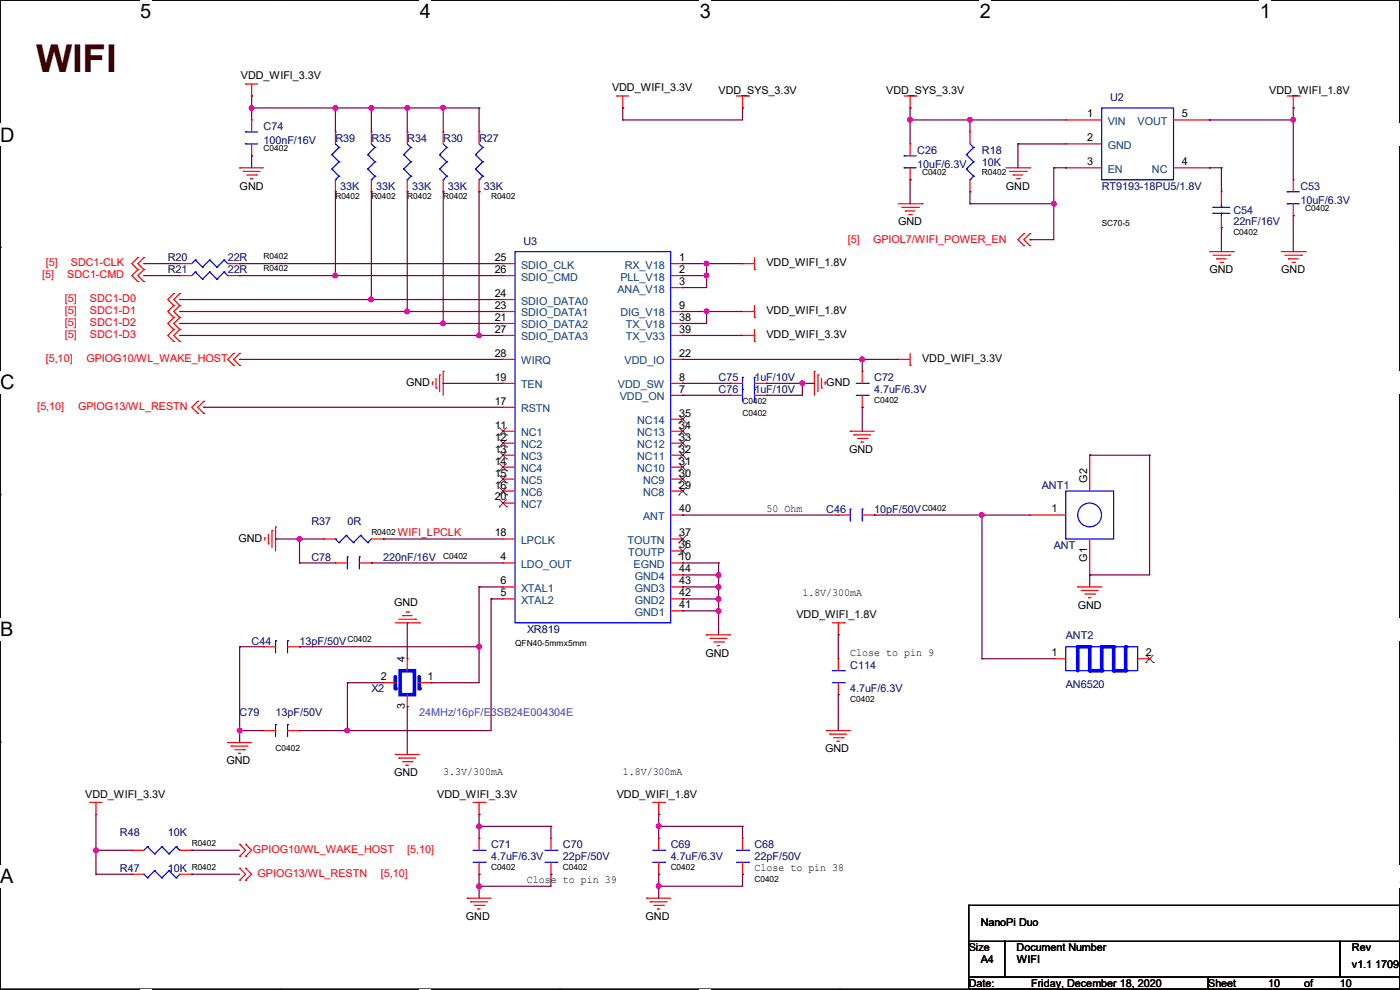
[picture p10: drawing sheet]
<svg xmlns="http://www.w3.org/2000/svg" width="297mm" height="210mm" viewBox="0 0 297 210" stroke-linecap="round" stroke-linejoin="round" font-family="sans-serif">
<path d="M0 0h297v209.8h-297z" fill="none" stroke="#000" stroke-width=".25"/>
<g fill="#fff">
<path d="M29.7 0h2.4v4.8h-2.4z"/>
<path d="M29.7 209.8h2.4v.2h-2.4z"/>
</g>
<path d="M59.4 0h.1M59.4 209.8h.1" fill="none" stroke="#000" stroke-width=".25"/>
<g fill="#fff">
<path d="M89.1 0h2.3v4.8h-2.3z"/>
<path d="M89.1 209.8h2.3v.2h-2.3z"/>
</g>
<path d="M118.8 0h.1M118.8 209.8h.1" fill="none" stroke="#000" stroke-width=".25"/>
<g fill="#fff">
<path d="M148.5 0h2.3v4.8h-2.3z"/>
<path d="M148.5 209.8h2.3v.2h-2.3z"/>
</g>
<path d="M178.2 0h.1M178.2 209.8h.1" fill="none" stroke="#000" stroke-width=".25"/>
<g fill="#fff">
<path d="M207.9 0h2.3v4.8h-2.3z"/>
<path d="M207.9 209.8h2.3v.2h-2.3z"/>
</g>
<path d="M237.6 0h.1M237.6 209.8h.1" fill="none" stroke="#000" stroke-width=".25"/>
<g fill="#fff">
<path d="M267.3 0h2.3v4.8h-2.3z"/>
<path d="M267.3 209.8h2.3v.2h-2.3z"/>
<path d="M0 26.2h3.1v4.8h-3.1z"/>
<path d="M297 26.2v4.8z"/>
<path d="M0 78.7h3.1v4.7h-3.1z"/>
<path d="M297 78.7v4.7z"/>
</g>
<path d="M0 52.5h.1M297 52.5h.1" fill="none" stroke="#000" stroke-width=".25"/>
<g fill="#fff">
<path d="M0 131.1h2.9v4.8h-2.9z"/>
<path d="M297 131.1v4.8z"/>
</g>
<path d="M0 104.9h.1M297 104.9h.1" fill="none" stroke="#000" stroke-width=".25"/>
<g fill="#fff">
<path d="M0 183.6h2.9v4.7h-2.9z"/>
<path d="M296.9 183.6h.1v4.7h-.1z"/>
</g>
<g fill="none" stroke="#000" stroke-width=".25">
<path d="M0 157.4h.1M297 157.4h.1M205.5 199.7h7.6v7.6h-7.6zM205.5 192.1h.1M205.5 192.1v7.6M205.5 192.1h91.5M213.1 199.7h71.2v7.6h-71.2zM284.3 199.7h12.7v7.6h-12.7zM297 192.1h.1M297 199.7h.1M297 192.1v7.6M205.5 207.3h50.8v2.5h-50.8z"/>
<path d="M256.3 207.3h40.7v2.5h-40.7z"/>
</g>
<g fill="none" stroke="#f00" stroke-width=".25">
<path d="M52.1 17.8h.1M52.1 17.8h2.6M53.4 17.8v2.6M50.8 35.6h.1M50.8 35.6h5.1M51.6 36.4h.1M51.6 36.4h3.6M52.4 37.1h2M53.1 37.9h.1M53.1 37.9h.5M53.4 20.4h.1M54.4 37.1h.1"/>
<path d="M130.9 20.4h.1M130.9 20.4h2.5M132.1 22.9h.1M132.1 20.4v2.5M156.3 20.4h2.5M157.5 22.9h.1M157.5 20.4v2.5M158.8 20.4h.1M191.8 20.4h2.6M193.1 22.9h.1M193.1 20.4v2.5M194.4 20.4h.1"/>
<path d="M213.4 35.6h5.1M214.2 36.4h3.5M214.9 37.1h.1M214.9 37.1h2.1M215.7 37.9h.5M216.2 37.9h.1M217.7 36.4h.1M218.5 35.6h.1M273.1 20.4h2.5M274.4 22.9h.1M274.4 38.1h.1M274.4 20.4v2.5"/>
<path d="M274.4 38.1v2.6M275.6 20.4h.1M29.3 57.2h.1M29.3 54.7h.1M29.3 59.7h.1M29.3 54.7l-1.3 1.2 1.3 1.3M29.3 57.2l-1.3 1.3 1.3 1.2M30.5 57.2h.1M30.5 54.7h.1M30.5 59.7h.1M30.5 54.7l-1.2 1.2 1.2 1.3M30.5 57.2l-1.2 1.3 1.2 1.2"/>
<path d="M38.1 55.9h.1M38.1 55.9h2.6M48.3 55.9h2.5M50.8 55.9h.1M157.5 55.9h.1M157.5 55.9h2.6M160.1 57.2h.1M160.1 54.7v2.5M190.5 43.2h5.1M191.3 44h3.6M192.1 44.7h.1M192.1 44.7h2"/>
<path d="M192.8 45.5h.5M193.3 45.5h.1M194.9 44h.1M195.6 43.2h.1M217.2 52.1h.1M217.2 49.6h.1M217.2 49.6l-1.3 1.2 1.3 1.3M218.5 52.1h.1M218.5 49.6h.1M218.5 49.6l-1.3 1.2 1.3 1.3M256.6 53.4h5.1M257.3 54.1h3.6"/>
<path d="M258.1 54.9h.1M258.1 54.9h2M258.9 55.7h.5M259.4 55.7h.1M260.9 54.1h.1M261.7 53.4h.1M271.8 53.4h5.1M272.6 54.1h3.5M273.3 54.9h.1M273.3 54.9h2.1M274.1 55.7h.5M274.4 45.8h.1"/>
<path d="M274.4 43.2v2.6M274.6 55.7h.1M276.1 54.1h.1M276.9 53.4h.1M36.9 64.8h.1M36.9 62.3h.1M36.9 67.4h.1M36.9 69.9h.1M36.9 72.4h.1M36.9 62.3l-1.3 1.2 1.3 1.3M36.9 64.8l-1.3 1.3 1.3 1.3M36.9 67.4l-1.3 1.2 1.3 1.3"/>
<path d="M36.9 69.9l-1.3 1.3 1.3 1.2M38.1 64.8h.1M38.1 62.3h.1M38.1 67.4h.1M38.1 69.9h.1M38.1 72.4h.1M38.1 62.3l-1.2 1.2 1.2 1.3M38.1 64.8l-1.2 1.3 1.2 1.3M38.1 67.4l-1.2 1.2 1.2 1.3M38.1 69.9l-1.2 1.3 1.2 1.2M49.6 77.5h.1M49.6 75h.1"/>
<path d="M49.6 75l-1.3 1.2 1.3 1.3M50.8 77.5h.1M50.8 75h.1M50.8 75l-1.2 1.2 1.2 1.3M93.3 79.5h.1M93.3 79.5v3.6M94 78.8h.1M94 78.8v5.1M157.5 71.2h.1M157.5 66.1h.1M157.5 71.2h2.6M157.5 66.1h2.6"/>
<path d="M160.1 72.4h.1M160.1 67.4h.1M160.1 64.8v2.6M160.1 69.9v2.5M172.8 78.8h.1M172.8 78.8v5.1M173.5 79.5h.1M173.5 79.5v3.6M190.5 76.2h.1M190.5 76.2h2.6M193.1 77.5h.1M193.1 75v2.5"/>
<path d="M42 87.7h.1M42 85.1h.1M42 85.1l-1.3 1.3 1.3 1.3M43.2 87.7h.1M43.2 85.1h.1M43.2 85.1l-1.2 1.3 1.2 1.3M91.7 81.1h.1M91.7 81.1v.5M92.5 82.3h.1M92.5 80.3v2M174.3 82.3h.1M174.3 80.3v2"/>
<path d="M175 81.1h.1M175 81.1v.5M180.4 91.5h.1M180.4 91.5h5.1M181.1 92.2h.1M181.1 92.2h3.6M181.9 93h2M182.7 93.8h.1M182.7 93.8h.5M183.9 93h.1M56.2 114.1h.1M56.2 114.1v.5"/>
<path d="M56.9 115.4h.1M56.9 113.3v2.1M57.7 112.6h.1M57.7 112.6v3.5M58.5 111.8h.1M58.5 111.8v5.1M68.6 114.3h.1M68.6 114.3h2.6M71.2 119.4h.1M71.2 119.4h2.5M76.2 119.4h2.6M78.8 119.4h.1"/>
<path d="M78.8 114.3h2.5M81.3 114.3h.1M83.9 132.1h5M84.6 131.4h3.6M85.4 130.6h.1M85.4 130.6h2M86.1 129.8h.6M86.7 129.8h.1M88.2 131.4h.1M88.9 132.1h.1M149.9 134.7h.1M149.9 134.7h5.1"/>
<path d="M150.7 135.4h.1M150.7 135.4h3.5M151.4 136.2h2.1M152.2 136.9h.1M152.2 136.9h.5M153.5 136.2h.1M176.6 132.1h2.5M177.8 134.7h.1M177.8 132.1v2.6M179.1 132.1h.1M228.6 124.5h.1M228.6 124.5h5.1"/>
<path d="M229.4 125.3h.1M229.4 125.3h3.6M230.2 126h2M230.9 126.8h.1M230.9 126.8h.5M232.2 126h.1M48.3 157.5h.1M48.3 157.5h5.1M49.1 158.3h.1M49.1 158.3h3.5M49.8 159h2.1M50.6 159.8h.1"/>
<path d="M50.6 159.8h.5M51.9 159h.1M175.3 155h.1M175.3 155h5.1M176.1 155.7h.1M176.1 155.7h3.5M176.8 156.5h2.1M177.6 157.3h.1M177.6 157.3h.5M178.9 156.5h.1M19.1 170.2h.1M19.1 170.2h2.5"/>
<path d="M20.4 172.8h.1M20.4 170.2v2.6M50.8 179.1h.1M50.8 179.1l1.3 1.3-1.3 1.3M52.1 179.1h.1M52.1 179.1l1.3 1.3-1.3 1.3M83.9 160.1h.1M83.9 160.1h5M84.6 160.8h.1M84.6 160.8h3.6M85.4 161.6h2M86.1 162.3h.1"/>
<path d="M86.1 162.3h.6M87.4 161.6h.1M100.4 170.2h2.5M101.6 172.8h.1M101.6 170.2v2.6M102.9 170.2h.1M138.5 170.2h2.5M139.7 172.8h.1M139.7 170.2v2.6M141 170.2h.1M50.8 181.7h.1M50.8 186.7h.1"/>
<path d="M50.8 184.2h.1M50.8 184.2l1.3 1.3-1.3 1.2M52.1 181.7h.1M52.1 186.7h.1M52.1 184.2h.1M52.1 184.2l1.3 1.3-1.3 1.2M99.1 190.5h.1M99.1 190.5h5.1M99.9 191.3h.1M99.9 191.3h3.5M100.6 192.1h2.1M101.4 192.8h.1"/>
<path d="M101.4 192.8h.5M102.7 192.1h.1M137.2 190.5h.1M137.2 190.5h5.1M138 191.3h.1M138 191.3h3.5M138.7 192.1h2.1M139.5 192.8h.1M139.5 192.8h.5M140.8 192.1h.1"/>
</g>
<g fill="none" stroke="#00f" stroke-width=".25">
<path d="M41.4 55.2h.1M41.4 55.2l-.7 .7M41.4 55.2l1.6 1.5M43 56.7h.1M44.5 55.2h.1M44.5 55.2l-1.5 1.5M44.5 55.2l1.5 1.5M46 56.7h.1M47.5 55.2h.1M47.5 55.2l-1.5 1.5M47.5 55.2l.8 .7M48.3 55.9h.1"/>
<path d="M273.1 40.7h.1M273.1 43.2h.1M273.1 40.7h2.5M273.1 43.2h2.5M71.2 114.3h.1M71.2 114.3l.7 .8M71.9 115.1h.1M73.4 113.6h.1M73.4 113.6l1.6 1.5M73.4 113.6l-1.5 1.5M73.7 118.2h.1M73.7 118.2v2.5"/>
<path d="M75 115.1h.1M76.2 118.2h.1M76.2 118.2v2.5M76.5 113.6h.1M76.5 113.6l1.5 1.5M76.5 113.6l-1.5 1.5M78 115.1h.1M78.8 114.3l-.8 .8"/>
</g>
<path d="M228.6 137.2v5.1" fill="none" stroke="#00f" stroke-width=".76"/>
<circle cx="228.6" cy="137.2" r=".38" fill="#00f"/>
<path d="M228.6 137.2h2.6" fill="none" stroke="#00f" stroke-width=".76"/>
<circle cx="231.2" cy="137.2" r=".38" fill="#00f"/>
<path d="M231.2 137.2v5.1" fill="none" stroke="#00f" stroke-width=".76"/>
<circle cx="231.2" cy="142.3" r=".38" fill="#00f"/>
<path d="M231.2 142.3h2.5" fill="none" stroke="#00f" stroke-width=".76"/>
<circle cx="233.7" cy="142.3" r=".38" fill="#00f"/>
<path d="M233.7 137.2v5.1" fill="none" stroke="#00f" stroke-width=".76"/>
<circle cx="233.7" cy="137.2" r=".38" fill="#00f"/>
<path d="M233.7 137.2h2.6" fill="none" stroke="#00f" stroke-width=".76"/>
<circle cx="236.3" cy="137.2" r=".38" fill="#00f"/>
<path d="M236.3 137.2v5.1" fill="none" stroke="#00f" stroke-width=".76"/>
<circle cx="236.3" cy="142.3" r=".38" fill="#00f"/>
<path d="M236.3 142.3h2.5" fill="none" stroke="#00f" stroke-width=".76"/>
<circle cx="238.8" cy="142.3" r=".38" fill="#00f"/>
<path d="M238.8 137.2v5.1" fill="none" stroke="#00f" stroke-width=".76"/>
<circle cx="238.8" cy="137.2" r=".38" fill="#00f"/>
<g fill="none" stroke="#00f" stroke-width=".25">
<path d="M52.1 30.5h.1M52.1 28h.1M52.1 30.5h2.6M52.1 28h2.6M70.4 32.8h.1M70.4 35.9h.1M70.4 32.8l1.5 1.5M70.4 35.9l1.5 1.5M71.2 38.1h.1M71.2 30.5l.7 .8M71.9 31.3h.1M71.9 34.3h.1"/>
<path d="M71.9 37.4h.1M71.9 31.3l-1.5 1.5M71.9 34.3l-1.5 1.6M71.9 37.4l-.7 .7M78 32.8h.1M78 35.9h.1M78 32.8l1.5 1.5M78 35.9l1.5 1.5M78.8 38.1h.1M78.8 30.5l.7 .8M79.5 31.3h.1M79.5 34.3h.1"/>
<path d="M79.5 37.4h.1M79.5 31.3l-1.5 1.5M79.5 34.3l-1.5 1.6M79.5 37.4l-.7 .7M85.6 32.8h.1M85.6 35.9h.1M85.6 32.8l1.6 1.5M85.6 35.9l1.6 1.5M86.4 38.1h.1M86.4 30.5l.8 .8M87.2 31.3h.1M87.2 34.3h.1"/>
<path d="M87.2 37.4h.1M87.2 31.3l-1.6 1.5M87.2 34.3l-1.6 1.6M87.2 37.4l-.8 .7M93.3 32.8h.1M93.3 35.9h.1M93.3 32.8l1.5 1.5M93.3 35.9l1.5 1.5M94 38.1h.1M94 30.5l.8 .8M94.8 31.3h.1M94.8 34.3h.1"/>
<path d="M94.8 37.4h.1M94.8 31.3l-1.5 1.5M94.8 34.3l-1.5 1.6M94.8 37.4l-.8 .7M191.8 33.1h.1M191.8 35.6h.1M191.8 33.1h2.6M191.8 35.6h2.6M205 32.8h.1M205 35.9h.1M205 32.8l1.5 1.5M205 35.9l1.5 1.5"/>
<path d="M205.8 38.1h.1M205.8 30.5l.7 .8M206.5 31.3h.1M206.5 34.3h.1M206.5 37.4h.1M206.5 31.3l-1.5 1.5M206.5 34.3l-1.5 1.6M206.5 37.4l-.7 .7M233.7 22.9h15.3v15.2h-15.3zM41.4 57.7h.1M41.4 57.7l-.7 .8M41.4 57.7l1.6 1.5"/>
<path d="M43 59.2h.1M44.5 57.7h.1M44.5 57.7l-1.5 1.5M44.5 57.7l1.5 1.5M46 59.2h.1M47.5 57.7h.1M47.5 57.7l-1.5 1.5M47.5 57.7l.8 .8M48.3 58.5h.1M109.3 53.4h33v78.7h-33zM257.3 44h.1M257.3 45.3h.1"/>
<path d="M257.3 44h3.6M257.3 45.3h3.6M259.1 45.3h.1M259.1 44h.1M259.1 43.2v.8M259.1 45.3v.5M157.5 80.1h.1M157.5 82.6h.1M157.5 80.1v5M160.1 80.1h.1M160.1 82.6h.1M160.1 80.1v5"/>
<path d="M181.7 83.9h2.5M181.7 81.3h2.5M184.2 83.9h.1M184.2 81.3h.1M180.4 108h.1M180.4 108v2.5M182.9 108h.1M182.9 108v2.5M58.5 135.9h.1M58.5 135.9v2.6M61 135.9h.1M61 135.9v2.6"/>
<path d="M226.1 137.2h15.2v5.1h-15.2zM58.5 153.7h.1M58.5 153.7v2.6M61 153.7h.1M61 153.7v2.6M176.6 144.8h2.5M176.6 142.3h2.5M179.1 144.8h.1M179.1 142.3h.1M31.3 179.6h.1M31.3 179.6l-.8 .8M31.3 179.6l1.5 1.5"/>
<path d="M34.3 179.6h.1M34.3 179.6l-1.5 1.5M34.3 179.6l1.6 1.5M37.4 179.6h.1M37.4 179.6l-1.5 1.5M37.4 179.6l.7 .8M30.5 185.5h.1M30.5 185.5l.8 .7M31.3 186.2h.1M32.8 184.7h.1M32.8 181.1h.1M32.8 184.7l1.5 1.5"/>
<path d="M32.8 184.7l-1.5 1.5M34.3 186.2h.1M35.9 184.7h.1M35.9 181.1h.1M35.9 184.7l1.5 1.5M35.9 184.7l-1.6 1.5M37.4 186.2h.1M38.1 180.4h.1M38.1 185.5l-.7 .7M100.4 182.9h2.5M100.4 180.4h2.5M102.9 182.9h.1"/>
<path d="M102.9 180.4h.1M115.6 182.9h2.6M115.6 180.4h2.6M118.2 182.9h.1M118.2 180.4h.1M138.5 182.9h2.5M138.5 180.4h2.5M141 182.9h.1M141 180.4h.1M156.3 182.9h2.5M156.3 180.4h2.5M158.8 182.9h.1"/>
<path d="M158.8 180.4h.1"/>
</g>
<g fill="none" stroke="#f00" stroke-width=".25">
<path d="M53.4 33.1h.1M53.4 25.4h.1M53.4 25.4v2.6M53.4 30.5v2.6M71.2 28h.1M71.2 28v2.5M71.2 38.1v2.6M78.8 28h.1M78.8 28v2.5M78.8 38.1v2.6M86.4 28h.1M86.4 28v2.5"/>
<path d="M86.4 38.1v2.6M94 28h.1M94 28v2.5M94 38.1v2.6M193.1 30.5h.1M193.1 38.1h.1M193.1 30.5v2.6M193.1 35.6v2.5M205.8 28h.1M205.8 28v2.5M205.8 38.1v2.6M226.1 25.4h.1"/>
<path d="M226.1 30.5h.1M226.1 35.6h.1M226.1 25.4h7.6M226.1 30.5h7.6M226.1 35.6h7.6M249 25.4h7.6M249 35.6h7.6M256.6 35.6h.1M256.6 25.4h.1M38.1 58.5h.1M38.1 58.5h2.6M48.3 58.5h2.5"/>
<path d="M50.8 58.5h.1M71.2 40.7h.1M78.8 40.7h.1M86.4 40.7h.1M94 40.7h.1M106.7 55.9h.1M106.7 58.5h.1M106.7 58.5h2.6M106.7 55.9h2.6M142.3 58.5h2.5M142.3 55.9h2.5M144.8 55.9h.1"/>
<path d="M144.8 58.5h.1M205.8 40.7h.1M259.1 48.3h.1M259.1 40.7h.1M259.1 40.7v2.5M259.1 45.8v2.5M106.7 68.6h.1M106.7 66.1h.1M106.7 63.5h.1M106.7 71.2h.1M106.7 76.2h.1M106.7 66.1h2.6"/>
<path d="M106.7 68.6h2.6M106.7 76.2h2.6M106.7 63.5h2.6M106.7 71.2h2.6M142.3 61h2.5M142.3 66.1h2.5M142.3 68.6h2.5M142.3 76.2h2.5M142.3 71.2h2.5M144.8 61h.1M144.8 66.1h.1M144.8 76.2h.1"/>
<path d="M144.8 68.6h.1M144.8 71.2h.1M182.9 78.8h.1M182.9 78.8v2.5M106.7 91.5h.1M106.7 94h.1M106.7 96.6h.1M106.7 99.1h.1M106.7 86.4h.1M106.7 81.3h.1M106.7 81.3h2.6M106.7 91.5h2.6"/>
<path d="M106.7 94h2.6M106.7 96.6h2.6M106.7 99.1h2.6M106.7 86.4h2.6M142.3 81.3h2.5M142.3 83.9h2.5M142.3 91.5h2.5M142.3 94h2.5M142.3 96.6h2.5M142.3 99.1h2.5M142.3 88.9h2.5M144.8 83.9h.1"/>
<path d="M144.8 81.3h.1M144.8 99.1h.1M144.8 96.6h.1M144.8 94h.1M144.8 91.5h.1M144.8 88.9h.1M155 81.3h.1M155 83.9h.1M155 81.3h2.5M155 83.9h2.5M160.1 81.3h2.5M160.1 83.9h2.5"/>
<path d="M162.6 81.3h.1M162.6 83.9h.1M182.9 86.4h.1M182.9 83.9v2.5M106.7 119.4h.1M106.7 101.6h.1M106.7 104.2h.1M106.7 114.3h.1M106.7 106.7h.1M106.7 119.4h2.6M106.7 101.6h2.6M106.7 104.2h2.6"/>
<path d="M106.7 114.3h2.6M106.7 106.7h2.6M142.3 109.3h2.5M142.3 119.4h2.5M142.3 101.6h2.5M142.3 104.2h2.5M142.3 114.3h2.5M142.3 116.9h2.5M144.8 119.4h.1M144.8 104.2h.1M144.8 101.6h.1M144.8 116.9h.1"/>
<path d="M144.8 114.3h.1M144.8 109.3h.1M177.8 109.3h.1M177.8 109.3h2.6M182.9 109.3h2.6M185.5 109.3h.1M55.9 137.2h.1M55.9 137.2h2.6M61 137.2h2.5M63.5 137.2h.1M106.7 127h.1M106.7 124.5h.1"/>
<path d="M106.7 127h2.6M106.7 124.5h2.6M142.3 127h2.5M142.3 124.5h2.5M142.3 129.6h2.5M142.3 122h2.5M144.8 127h.1M144.8 129.6h.1M144.8 124.5h.1M144.8 122h.1M177.8 139.7h.1M177.8 139.7v2.6"/>
<path d="M223.6 139.7h.1M223.6 139.7h2.5M241.3 139.7h2.6M243.9 139.7h.1M55.9 155h.1M55.9 155h2.6M61 155h2.5M63.5 155h.1M177.8 147.4h.1M177.8 144.8v2.6M101.6 177.8h.1M101.6 177.8v2.6"/>
<path d="M116.9 177.8h.1M116.9 177.8v2.6M139.7 177.8h.1M139.7 177.8v2.6M157.5 177.8h.1M157.5 177.8v2.6M28 185.5h.1M28 180.4h.1M28 185.5h2.5M28 180.4h2.5M38.1 185.5h2.6M38.1 180.4h2.6"/>
<path d="M40.7 185.5h.1M40.7 180.4h.1M101.6 185.5h.1M101.6 182.9v2.6M116.9 185.5h.1M116.9 182.9v2.6M139.7 185.5h.1M139.7 182.9v2.6M157.5 185.5h.1M157.5 182.9v2.6"/>
</g>
<g fill="none" stroke="#7f3f00" stroke-width=".21">
<path d="M105.9 92.3h.1M105.9 94.8h.1M105.9 97.4h.1M105.9 99.9h.1M106 90.7l1.5 1.6M106 93.3l1.5 1.5M106 95.8l1.5 1.6M106 98.3l1.5 1.6M107.5 90.7l-1.6 1.6M107.5 93.3l-1.6 1.5M107.5 95.8l-1.6 1.6M107.5 98.3l-1.6 1.6"/>
<path d="M107.5 92.3h.1M107.5 94.8h.1M107.5 97.4h.1M107.5 99.9h.1M144 99.9h.1M144 97.4h.1M144 94.8h.1M144 92.3h.1M144 89.7h.1M144.1 98.3l1.5 1.6M144.1 95.8l1.5 1.6M144.1 93.3l1.5 1.5"/>
<path d="M144.1 90.7l1.5 1.6M144.1 88.2l1.5 1.5M145.6 98.3l-1.6 1.6M145.6 95.8l-1.6 1.6M145.6 93.3l-1.6 1.5M145.6 90.7l-1.6 1.6M145.6 88.2l-1.6 1.5M145.6 99.9h.1M145.6 97.4h.1M145.6 94.8h.1M145.6 92.3h.1M145.6 89.7h.1"/>
<path d="M105.9 102.4h.1M105.9 105h.1M105.9 107.5h.1M106 100.9l1.5 1.5M106 103.4l1.5 1.6M106 106l1.5 1.5M107.5 100.9l-1.6 1.5M107.5 103.4l-1.6 1.6M107.5 106l-1.6 1.5M107.5 102.4h.1M107.5 105h.1M107.5 107.5h.1"/>
<path d="M144 105h.1M144 102.4h.1M144 117.7h.1M144 115.1h.1M144.1 103.4l1.5 1.6M144.1 100.9l1.5 1.5M144.1 116.1l1.5 1.6M144.1 113.6l1.5 1.5M145.6 103.4l-1.6 1.6M145.6 100.9l-1.6 1.5M145.6 116.1l-1.6 1.6M145.6 113.6l-1.6 1.5"/>
<path d="M145.6 105h.1M145.6 102.4h.1M145.6 117.7h.1M145.6 115.1h.1M243.1 139l1.6 1.5M244.6 139l-1.5 1.5M243.1 140.5h.1M244.7 140.5h.1"/>
</g>
<path d="M88.9 143.6v2.5" fill="none" stroke="#00f" stroke-width=".76"/>
<circle cx="88.9" cy="146.1" r=".38" fill="#00f"/>
<path d="M83.9 143.6v2.5" fill="none" stroke="#00f" stroke-width=".76"/>
<circle cx="83.9" cy="146.1" r=".38" fill="#00f"/>
<path d="M84.9 142.3h3v5.1h-3z" fill="none" stroke="#00f" stroke-width=".76"/>
<g fill="none" stroke="#f00" stroke-width=".25">
<path d="M101.6 28h.1M101.6 28v2.5M101.6 38.1v2.6M101.6 40.7h.1M231.2 96.6h.1M231.2 96.6v7.6M218.5 109.3h.1M218.5 109.3h7.6M231.2 114.3v7.7M86.4 139.7h.1M86.4 139.7v2.6M231.2 122h.1"/>
<path d="M81.3 144.8h.1M81.3 144.8h2.6M86.4 149.9h.1M86.4 147.4v2.5M88.9 144.8h2.6M91.5 144.8h.1"/>
</g>
<g fill="none" stroke="#00f" stroke-width=".25">
<path d="M100.9 32.8h.1M100.9 35.9h.1M100.9 32.8l1.5 1.5M100.9 35.9l1.5 1.5M101.6 38.1h.1M101.6 30.5l.8 .8M102.4 31.3h.1M102.4 34.3h.1M102.4 37.4h.1M102.4 31.3l-1.5 1.5M102.4 34.3l-1.5 1.6M102.4 37.4l-.8 .7"/>
<path d="M226.1 104.2h10.2v10.1h-10.2z"/>
<circle cx="231.2" cy="109.2" r="2.52"/>
</g>
<g fill="none" stroke="#7f003f" stroke-width=".25">
<path d="M53.4 22.9h.1M53.4 33.1h.1M53.4 20.4h.1M53.4 22.9h48.2M53.4 20.4v5M53.4 33.1v2.5M71.2 22.9h.1M71.2 22.9v5.1M78.8 22.9h.1M78.8 22.9v5.1M86.4 22.9h.1M86.4 22.9v5.1"/>
<path d="M94 22.9h.1M94 22.9v5.1M101.6 22.9h.1M101.6 22.9v5.1M132.1 22.9h.1M132.1 25.4h.1M132.1 22.9v2.5M157.5 22.9h.1M157.5 22.9v2.5h-25.4M193.1 25.4h.1M193.1 38.1h.1M193.1 22.9h.1"/>
<path d="M193.1 25.4h33M193.1 22.9v7.6M193.1 38.1v5.1M205.8 25.4h.1M205.8 25.4v2.6M215.9 30.5h.1M215.9 30.5h10.2M215.9 30.5v5.1M223.6 35.6h.1M223.6 35.6h2.5M223.6 35.6v15.2h-5.1M226.1 35.6h.1"/>
<path d="M256.6 35.6h.1M256.6 25.4h.1M256.6 35.6h2.5M256.6 25.4h17.8M259.1 35.6h.1M259.1 35.6v5.1M274.4 25.4h.1M274.4 22.9h.1M274.4 22.9v15.2M30.5 55.9h.1M30.5 58.5h.1M30.5 55.9h7.6"/>
<path d="M30.5 58.5h7.6M50.8 55.9h.1M50.8 58.5h.1M50.8 55.9h55.9M50.8 58.5h55.9M71.2 40.7h.1M71.2 58.5h.1M71.2 40.7v17.8M78.8 40.7h.1M78.8 40.7v22.8M86.4 40.7h.1M86.4 40.7v25.4"/>
<path d="M94 40.7h.1M94 40.7v27.9M101.6 40.7h.1M101.6 40.7v30.5M144.8 58.5h.1M144.8 55.9h.1M144.8 55.9h12.7M144.8 58.5h5.1M149.9 58.5h.1M149.9 55.9h.1M149.9 55.9v5.1h-5.1M205.8 43.2h.1"/>
<path d="M205.8 40.7h.1M205.8 40.7v2.5M205.8 43.2h17.8M218.5 50.8h.1M223.6 43.2h.1M259.1 48.3h.1M259.1 48.3v5.1M274.4 45.8h.1M274.4 45.8v7.6M38.1 71.2h.1M38.1 66.1h.1M38.1 68.6h.1"/>
<path d="M38.1 63.5h.1M38.1 66.1h68.6M38.1 68.6h68.6M38.1 71.2h68.6M38.1 63.5h68.6M50.8 76.2h.1M50.8 76.2h55.9M78.8 63.5h.1M86.4 66.1h.1M94 68.6h.1M101.6 71.2h.1M144.8 61h.1"/>
<path d="M144.8 66.1h.1M144.8 68.6h.1M144.8 71.2h.1M144.8 76.2h.1M144.8 66.1h12.7M144.8 71.2h12.7M144.8 76.2h45.7M149.9 66.1h.1M149.9 66.1v2.5h-5.1M182.9 76.2h.1M182.9 76.2v2.6M43.2 86.4h.1"/>
<path d="M43.2 86.4h63.5M94 81.3h.1M94 81.3h12.7M144.8 81.3h.1M144.8 83.9h.1M144.8 81.3h10.2M144.8 83.9h10.2M162.6 83.9h.1M162.6 81.3h.1M162.6 81.3h10.2M170.2 81.3h.1M170.2 81.3v2.6h-7.6"/>
<path d="M182.9 86.4h.1M182.9 86.4v5.1M231.2 96.6h.1M231.2 96.6h12.7M243.9 96.6h.1M243.9 96.6v25.4h-12.7M58.5 114.3h.1M58.5 114.3h10.1M63.5 114.3h.1M63.5 119.4h.1M63.5 119.4h7.7M63.5 114.3v5.1"/>
<path d="M78.8 119.4h.1M78.8 119.4h27.9M81.3 114.3h.1M81.3 114.3h25.4M144.8 109.3h.1M144.8 119.4h7.6M144.8 109.3h33M152.4 119.4h.1M152.4 119.4v15.3M185.5 109.3h.1M185.5 109.3h33M208.3 109.3h.1"/>
<path d="M208.3 109.3v30.4M50.8 137.2h.1M50.8 137.2v20.3M50.8 137.2h5.1M63.5 137.2h.1M63.5 137.2h38.1M86.4 132.1h.1M86.4 132.1v7.6M101.6 124.5h.1M101.6 137.2h.1M101.6 124.5v20.3h-10.1M101.6 124.5h5.1"/>
<path d="M104.2 127h.1M104.2 127v28h-40.7M104.2 127h2.5M144.8 127h.1M144.8 124.5h.1M144.8 124.5h7.6M144.8 127h7.6M144.8 122h7.6M144.8 129.6h7.6M152.4 129.6h.1M152.4 124.5h.1M152.4 127h.1"/>
<path d="M152.4 122h.1M177.8 134.7h.1M177.8 134.7v5M208.3 139.7h.1M208.3 139.7h15.3M231.2 122h.1M231.2 122v2.5M50.8 155h.1M50.8 155h5.1M63.5 155h.1M73.7 155h.1M73.7 144.8h.1"/>
<path d="M73.7 144.8h7.6M73.7 144.8v10.2M86.4 149.9h.1M86.4 149.9v10.2M91.5 144.8h.1M177.8 147.4h.1M177.8 147.4v7.6M20.4 172.8v12.7M101.6 175.3h.1M101.6 172.8h.1M101.6 172.8v5M101.6 175.3h15.3"/>
<path d="M116.9 175.3h.1M116.9 175.3v2.5M139.7 172.8h.1M139.7 175.3h.1M139.7 172.8v5M139.7 175.3h17.8M157.5 175.3h.1M157.5 175.3v2.5M20.4 180.4h.1M20.4 185.5h.1M20.4 180.4h7.6M20.4 185.5h7.6"/>
<path d="M40.7 180.4h.1M40.7 185.5h.1M40.7 180.4h10.1M40.7 185.5h10.1M101.6 188h.1M101.6 185.5h.1M101.6 185.5v5M116.9 185.5h.1M116.9 185.5v2.5h-15.3M139.7 185.5h.1M139.7 188h.1M139.7 185.5v5"/>
<path d="M157.5 185.5h.1M157.5 185.5v2.5h-17.8"/>
</g>
<g fill="#f0f" stroke="#f0f" stroke-width=".25">
<circle cx="223.5" cy="43.2" r=".49"/>
<circle cx="50.8" cy="155" r=".49"/>
<circle cx="86.4" cy="22.9" r=".49"/>
<circle cx="94" cy="22.9" r=".49"/>
<circle cx="78.8" cy="22.9" r=".49"/>
<circle cx="71.1" cy="22.9" r=".49"/>
<circle cx="53.4" cy="22.9" r=".49"/>
<circle cx="101.6" cy="71.1" r=".49"/>
<circle cx="86.4" cy="66.1" r=".49"/>
<circle cx="78.8" cy="63.5" r=".49"/>
<circle cx="71.1" cy="58.4" r=".49"/>
<circle cx="205.8" cy="25.4" r=".49"/>
<circle cx="193.1" cy="25.4" r=".49"/>
<circle cx="274.3" cy="25.4" r=".49"/>
<circle cx="63.5" cy="114.3" r=".49"/>
<circle cx="94" cy="68.6" r=".49"/>
<circle cx="73.7" cy="155" r=".49"/>
<circle cx="101.6" cy="137.2" r=".49"/>
<circle cx="152.4" cy="127" r=".49"/>
<circle cx="149.9" cy="58.4" r=".49"/>
<circle cx="149.9" cy="66.1" r=".49"/>
<circle cx="152.4" cy="124.5" r=".49"/>
<circle cx="170.2" cy="81.3" r=".49"/>
<circle cx="182.9" cy="76.2" r=".49"/>
<circle cx="149.9" cy="55.9" r=".49"/>
<circle cx="101.6" cy="175.3" r=".49"/>
<circle cx="101.6" cy="188" r=".49"/>
<circle cx="139.7" cy="175.3" r=".49"/>
<circle cx="139.7" cy="188" r=".49"/>
<circle cx="20.3" cy="180.4" r=".49"/>
<circle cx="152.4" cy="129.6" r=".49"/>
<circle cx="152.4" cy="121.9" r=".49"/>
<circle cx="208.3" cy="109.2" r=".49"/>
</g>
<text font-size="8.1" fill="#3f0000" x="7.7" y="15.2">WIFI</text>
<g font-size="4.2">
<text x="29.7" y="3.9">5</text>
<text x="89.1" y="3.9">4</text>
<text x="148.5" y="3.9">3</text>
<text x="207.9" y="3.9">2</text>
<text x="267.3" y="3.9">1</text>
<text x="0" y="30.1">D</text>
<text x="0" y="82.5">C</text>
<text x="0" y="135">B</text>
<text x="0" y="187.4">A</text>
<text x="297" y="187.4">A</text>
</g>
<g font-size="2.3">
<text x="51.1" y="16.8">VDD_WIFI_3.3V</text>
<text x="129.8" y="19.4">VDD_WIFI_3.3V</text>
<text x="152.4" y="19.9">VDD_SYS_3.3V</text>
<text x="188" y="19.9">VDD_SYS_3.3V</text>
<text x="269.3" y="19.9">VDD_WIFI_1.8V</text>
<text x="230.7" y="24.9">1</text>
<text x="230.7" y="30">2</text>
<text x="250.7" y="24.9">5</text>
<text x="230.7" y="35.1">3</text>
<text x="250.7" y="35.1">4</text>
<text x="50.8" y="40.2">GND</text>
<text x="213.4" y="40.2">GND</text>
<text x="190.5" y="47.8">GND</text>
<text x="104.9" y="55.4">25</text>
<text x="104.9" y="57.9">26</text>
<text x="144.1" y="55.4">1</text>
<text x="144.1" y="57.9">2</text>
<text x="162.6" y="56.5">VDD_WIFI_1.8V</text>
<text x="256.6" y="58">GND</text>
<text x="271.8" y="58">GND</text>
<text x="104.9" y="65.5">23</text>
<text x="104.9" y="63">24</text>
<text x="144.1" y="60.5">3</text>
<text x="144.1" y="65.5">9</text>
<text x="104.9" y="68.1">21</text>
<text x="104.9" y="70.6">27</text>
<text x="144.1" y="68.1">38</text>
<text x="144.1" y="70.6">39</text>
<text x="162.6" y="71.7">VDD_WIFI_3.3V</text>
<text x="162.6" y="66.6">VDD_WIFI_1.8V</text>
<text x="104.9" y="75.7">28</text>
<text x="144.1" y="75.7">22</text>
<text x="195.6" y="76.8">VDD_WIFI_3.3V</text>
<text x="86.1" y="81.9">GND</text>
<text x="104.9" y="80.8">19</text>
<text x="144.1" y="83.3">7</text>
<text x="144.1" y="80.8">8</text>
<text x="175.3" y="81.9">GND</text>
<text x="104.9" y="85.9">17</text>
<text x="144.1" y="88.4">35</text>
<text x="104.9" y="90.9">11</text>
<text x="104.9" y="93.5">12</text>
<text x="144.1" y="93.5">33</text>
<text x="144.1" y="90.9">34</text>
<text x="104.9" y="96">13</text>
<text x="104.9" y="98.6">14</text>
<text x="104.9" y="101.1">15</text>
<text x="144.1" y="101.1">30</text>
<text x="144.1" y="98.6">31</text>
<text x="144.1" y="96">32</text>
<text x="180.1" y="96.1">GND</text>
<text x="104.9" y="103.6">16</text>
<text x="104.9" y="106.2">20</text>
<text x="144.1" y="103.6">29</text>
<text x="230.6" y="102.4" transform="rotate(-90 230.6 102.4)">G2</text>
<text x="104.9" y="113.8">18</text>
<text x="144.1" y="113.8">37</text>
<text x="144.1" y="108.7">40</text>
<text x="162.6" y="108.6">50 Ohm</text>
<text x="223.1" y="108.7">1</text>
<text x="50.6" y="114.9">GND</text>
<text x="106.2" y="118.9">4</text>
<text x="144.1" y="118.9">10</text>
<text x="144.1" y="116.3">36</text>
<text x="230.6" y="119.2" transform="rotate(-90 230.6 119.2)">G1</text>
<text x="106.2" y="124">6</text>
<text x="144.1" y="124">43</text>
<text x="144.1" y="121.4">44</text>
<text x="83.6" y="128.6">GND</text>
<text x="106.2" y="126.5">5</text>
<text x="144.1" y="126.5">42</text>
<text x="144.1" y="129">41</text>
<text x="169" y="131.1">VDD_WIFI_1.8V</text>
<text x="170.2" y="126.4">1.8V/300mA</text>
<text x="228.6" y="129.1">GND</text>
<text x="85.9" y="140.5" transform="rotate(-90 85.9 140.5)">4</text>
<text x="149.7" y="139.3">GND</text>
<text x="180.4" y="139.1">Close to pin 9</text>
<text x="223.1" y="139.2">1</text>
<text x="243.1" y="139.2">2</text>
<text x="80.8" y="144.3">2</text>
<text x="90.7" y="144.3">1</text>
<text x="85.9" y="150.4" transform="rotate(-90 85.9 150.4)">3</text>
<text x="175.1" y="159.6">GND</text>
<text x="48" y="162.1">GND</text>
<text x="83.6" y="164.7">GND</text>
<text x="94" y="164.5">3.3V/300mA</text>
<text x="132.1" y="164.5">1.8V/300mA</text>
<text x="18.1" y="169.2">VDD_WIFI_3.3V</text>
<text x="92.8" y="169.2">VDD_WIFI_3.3V</text>
<text x="130.9" y="169.2">VDD_WIFI_1.8V</text>
<text x="160.1" y="184.8">Close to pin 38</text>
<text x="111.8" y="187.3">Close to pin 39</text>
<text x="98.8" y="195.2">GND</text>
<text x="137" y="195.2">GND</text>
<text x="208.1" y="196.4">NanoPi Duo</text>
<text x="205.5" y="201.8">Size</text>
<text x="215.7" y="201.8">Document Number</text>
<text x="286.8" y="201.8">Rev</text>
<text x="205.5" y="209.4">Date:</text>
<text x="208.1" y="204.3">A4</text>
<text x="215.7" y="204.3">WIFI</text>
<text x="218.7" y="209.4">Friday, December 18, 2020</text>
<text x="256.3" y="209.4">Sheet</text>
<text x="269" y="209.4">10</text>
<text x="276.7" y="209.4">of</text>
<text x="284.3" y="209.4">10</text>
<text x="286.8" y="205.3">v1.1 1709</text>
</g>
<g font-size="2.3" fill="#00007f">
<text x="235.5" y="21.4">U2</text>
<text x="55.9" y="27.5">C74</text>
<text x="55.9" y="30.6">100nF/16V</text>
<text x="71.2" y="30.1">R39</text>
<text x="78.8" y="30.1">R35</text>
<text x="86.4" y="30.1">R34</text>
<text x="94" y="30.1">R30</text>
<text x="101.6" y="30.1">R27</text>
<text x="194.6" y="32.6">C26</text>
<text x="194.6" y="35.6">10uF/6.3V</text>
<text x="208.3" y="32.6">R18</text>
<text x="208.3" y="35.1">10K</text>
<text x="72.2" y="40.2">33K</text>
<text x="79.8" y="40.2">33K</text>
<text x="87.4" y="40.2">33K</text>
<text x="95" y="40.2">33K</text>
<text x="102.7" y="40.2">33K</text>
<text x="233.7" y="40.2">RT9193-18PU5/1.8V</text>
<text x="275.9" y="40.2">C53</text>
<text x="261.7" y="45.3">C54</text>
<text x="261.7" y="47.8">22nF/16V</text>
<text x="275.9" y="43.3">10uF/6.3V</text>
<text x="111" y="51.9">U3</text>
<text x="35.6" y="55.5">R20</text>
<text x="35.6" y="58">R21</text>
<text x="48.3" y="55.5">22R</text>
<text x="48.3" y="58">22R</text>
<text x="152.4" y="80.9">C75</text>
<text x="152.4" y="83.4">C76</text>
<text x="160.1" y="80.9">1uF/10V</text>
<text x="160.1" y="83.4">1uF/10V</text>
<text x="185.5" y="80.9">C72</text>
<text x="185.5" y="83.4">4.7uF/6.3V</text>
<text x="221" y="103.7">ANT1</text>
<text x="66.1" y="111.3">R37</text>
<text x="73.7" y="111.3">0R</text>
<text x="175.3" y="108.8">C46</text>
<text x="185.5" y="108.8">10pF/50V</text>
<text x="66.1" y="119">C78</text>
<text x="81.3" y="119">220nF/16V</text>
<text x="223.6" y="116.4">ANT</text>
<text x="53.4" y="136.7">C44</text>
<text x="63.5" y="136.7">13pF/50V</text>
<text x="111.8" y="134.2">XR819</text>
<text x="226.1" y="135.5">ANT2</text>
<text x="180.4" y="141.8">C114</text>
<text x="78.8" y="146.9">X2</text>
<text x="180.4" y="146.9">4.7uF/6.3V</text>
<text x="226.1" y="145.9">AN6520</text>
<text x="50.8" y="152">C79</text>
<text x="58.5" y="152">13pF/50V</text>
<text x="25.4" y="177.4">R48</text>
<text x="35.6" y="177.4">10K</text>
<text x="104.2" y="179.9">C71</text>
<text x="119.4" y="179.9">C70</text>
<text x="142.3" y="179.9">C69</text>
<text x="160.1" y="179.9">C68</text>
<text x="25.4" y="185">R47</text>
<text x="35.6" y="185">10K</text>
<text x="104.2" y="182.5">4.7uF/6.3V</text>
<text x="119.4" y="182.5">22pF/50V</text>
<text x="142.3" y="182.5">4.7uF/6.3V</text>
<text x="160.1" y="182.5">22pF/50V</text>
</g>
<g font-size="2.3" fill="#003f7f">
<text x="235" y="26.5">VIN</text>
<text x="241.3" y="26.5">VOUT</text>
<text x="235" y="31.6">GND</text>
<text x="235" y="36.7">EN</text>
<text x="244.4" y="36.7">NC</text>
<text x="110.5" y="57">SDIO_CLK</text>
<text x="110.5" y="59.5">SDIO_CMD</text>
<text x="131.6" y="59.5">PLL_V18</text>
<text x="132.5" y="57">RX_V18</text>
<text x="110.5" y="64.6">SDIO_DATA0</text>
<text x="131" y="62.1">ANA_V18</text>
<text x="110.5" y="69.7">SDIO_DATA2</text>
<text x="110.5" y="67.1">SDIO_DATA1</text>
<text x="131.6" y="67.1">DIG_V18</text>
<text x="132.8" y="69.7">TX_V18</text>
<text x="110.5" y="72.2">SDIO_DATA3</text>
<text x="110.5" y="77.3">WIRQ</text>
<text x="132.5" y="77.3">VDD_IO</text>
<text x="132.8" y="72.2">TX_V33</text>
<text x="110.5" y="82.4">TEN</text>
<text x="131.1" y="82.4">VDD_SW</text>
<text x="110.5" y="87.5">RSTN</text>
<text x="131.5" y="84.9">VDD_ON</text>
<text x="110.5" y="92.5">NC1</text>
<text x="110.5" y="95.1">NC2</text>
<text x="135.2" y="95.1">NC12</text>
<text x="135.2" y="92.5">NC13</text>
<text x="135.2" y="90">NC14</text>
<text x="110.5" y="97.6">NC3</text>
<text x="110.5" y="100.2">NC4</text>
<text x="135.2" y="100.2">NC10</text>
<text x="135.2" y="97.6">NC11</text>
<text x="110.5" y="102.7">NC5</text>
<text x="110.5" y="105.2">NC6</text>
<text x="110.5" y="107.8">NC7</text>
<text x="136.4" y="105.2">NC8</text>
<text x="136.4" y="102.7">NC9</text>
<text x="136.4" y="110.3">ANT</text>
<text x="110.5" y="115.4">LPCLK</text>
<text x="133.1" y="115.4">TOUTN</text>
<text x="133.3" y="117.9">TOUTP</text>
<text x="110.5" y="120.5">LDO_OUT</text>
<text x="110.5" y="125.6">XTAL1</text>
<text x="134.4" y="120.5">EGND</text>
<text x="134.7" y="125.6">GND3</text>
<text x="134.7" y="123">GND4</text>
<text x="110.5" y="128.1">XTAL2</text>
<text x="134.7" y="128.1">GND2</text>
<text x="134.7" y="130.6">GND1</text>
</g>
<g font-size="2.3" fill="#f00">
<text x="179.9" y="51.6">[5]</text>
<text x="185.2" y="51.6">GPIOL7/WIFI_POWER_EN</text>
<text x="8.9" y="59">[5]</text>
<text x="9.7" y="56.5">[5]</text>
<text x="14.3" y="59">SDC1-CMD</text>
<text x="15" y="56.5">SDC1-CLK</text>
<text x="13.8" y="64.1">[5]</text>
<text x="19.1" y="64.1">SDC1-D0</text>
<text x="13.8" y="66.6">[5]</text>
<text x="13.8" y="69.2">[5]</text>
<text x="13.8" y="71.7">[5]</text>
<text x="19.1" y="66.6">SDC1-D1</text>
<text x="19.1" y="69.2">SDC1-D2</text>
<text x="19.1" y="71.7">SDC1-D3</text>
<text x="9.7" y="76.8">[5,10]</text>
<text x="18.3" y="76.8">GPIOG10/WL_WAKE_HOST</text>
<text x="7.9" y="87">[5,10]</text>
<text x="16.6" y="87">GPIOG13/WL_RESTN</text>
<text x="84.4" y="113.6">WIFI_LPCLK</text>
<text x="53.6" y="180.9">GPIOG10/WL_WAKE_HOST</text>
<text x="86.4" y="180.9">[5,10]</text>
<text x="54.7" y="186">GPIOG13/WL_RESTN</text>
<text x="80.8" y="186">[5,10]</text>
</g>
<text font-size="2.3" fill="#7f00ff" x="88.9" y="152">24MHz/16pF/E3SB24E004304E</text>
<g font-size="1.8">
<text x="55.9" y="32.1">C0402</text>
<text x="195.6" y="37.2">C0402</text>
<text x="208.3" y="37.2">R0402</text>
<text x="71.2" y="42.3">R0402</text>
<text x="78.8" y="42.3">R0402</text>
<text x="86.4" y="42.3">R0402</text>
<text x="94" y="42.3">R0402</text>
<text x="104.2" y="42.3">R0402</text>
<text x="233.7" y="47.9">SC70-5</text>
<text x="276.9" y="44.8">C0402</text>
<text x="261.7" y="49.9">C0402</text>
<text x="55.9" y="55">R0402</text>
<text x="55.9" y="57.5">R0402</text>
<text x="157.5" y="85.7">C0402</text>
<text x="157.5" y="88.3">C0402</text>
<text x="185.5" y="85.5">C0402</text>
<text x="78.8" y="113.4">R0402</text>
<text x="195.6" y="108.3">C0402</text>
<text x="94" y="118.5">C0402</text>
<text x="73.7" y="136.3">C0402</text>
<text x="109.3" y="137">QFN40-5mmx5mm</text>
<text x="180.4" y="149">C0402</text>
<text x="58.5" y="159.4">C0402</text>
<text x="40.7" y="179.5">R0402</text>
<text x="40.7" y="184.5">R0402</text>
<text x="104.2" y="184.5">C0402</text>
<text x="119.4" y="184.5">C0402</text>
<text x="142.3" y="184.5">C0402</text>
<text x="160.1" y="187.1">C0402</text>
</g>
</svg>
